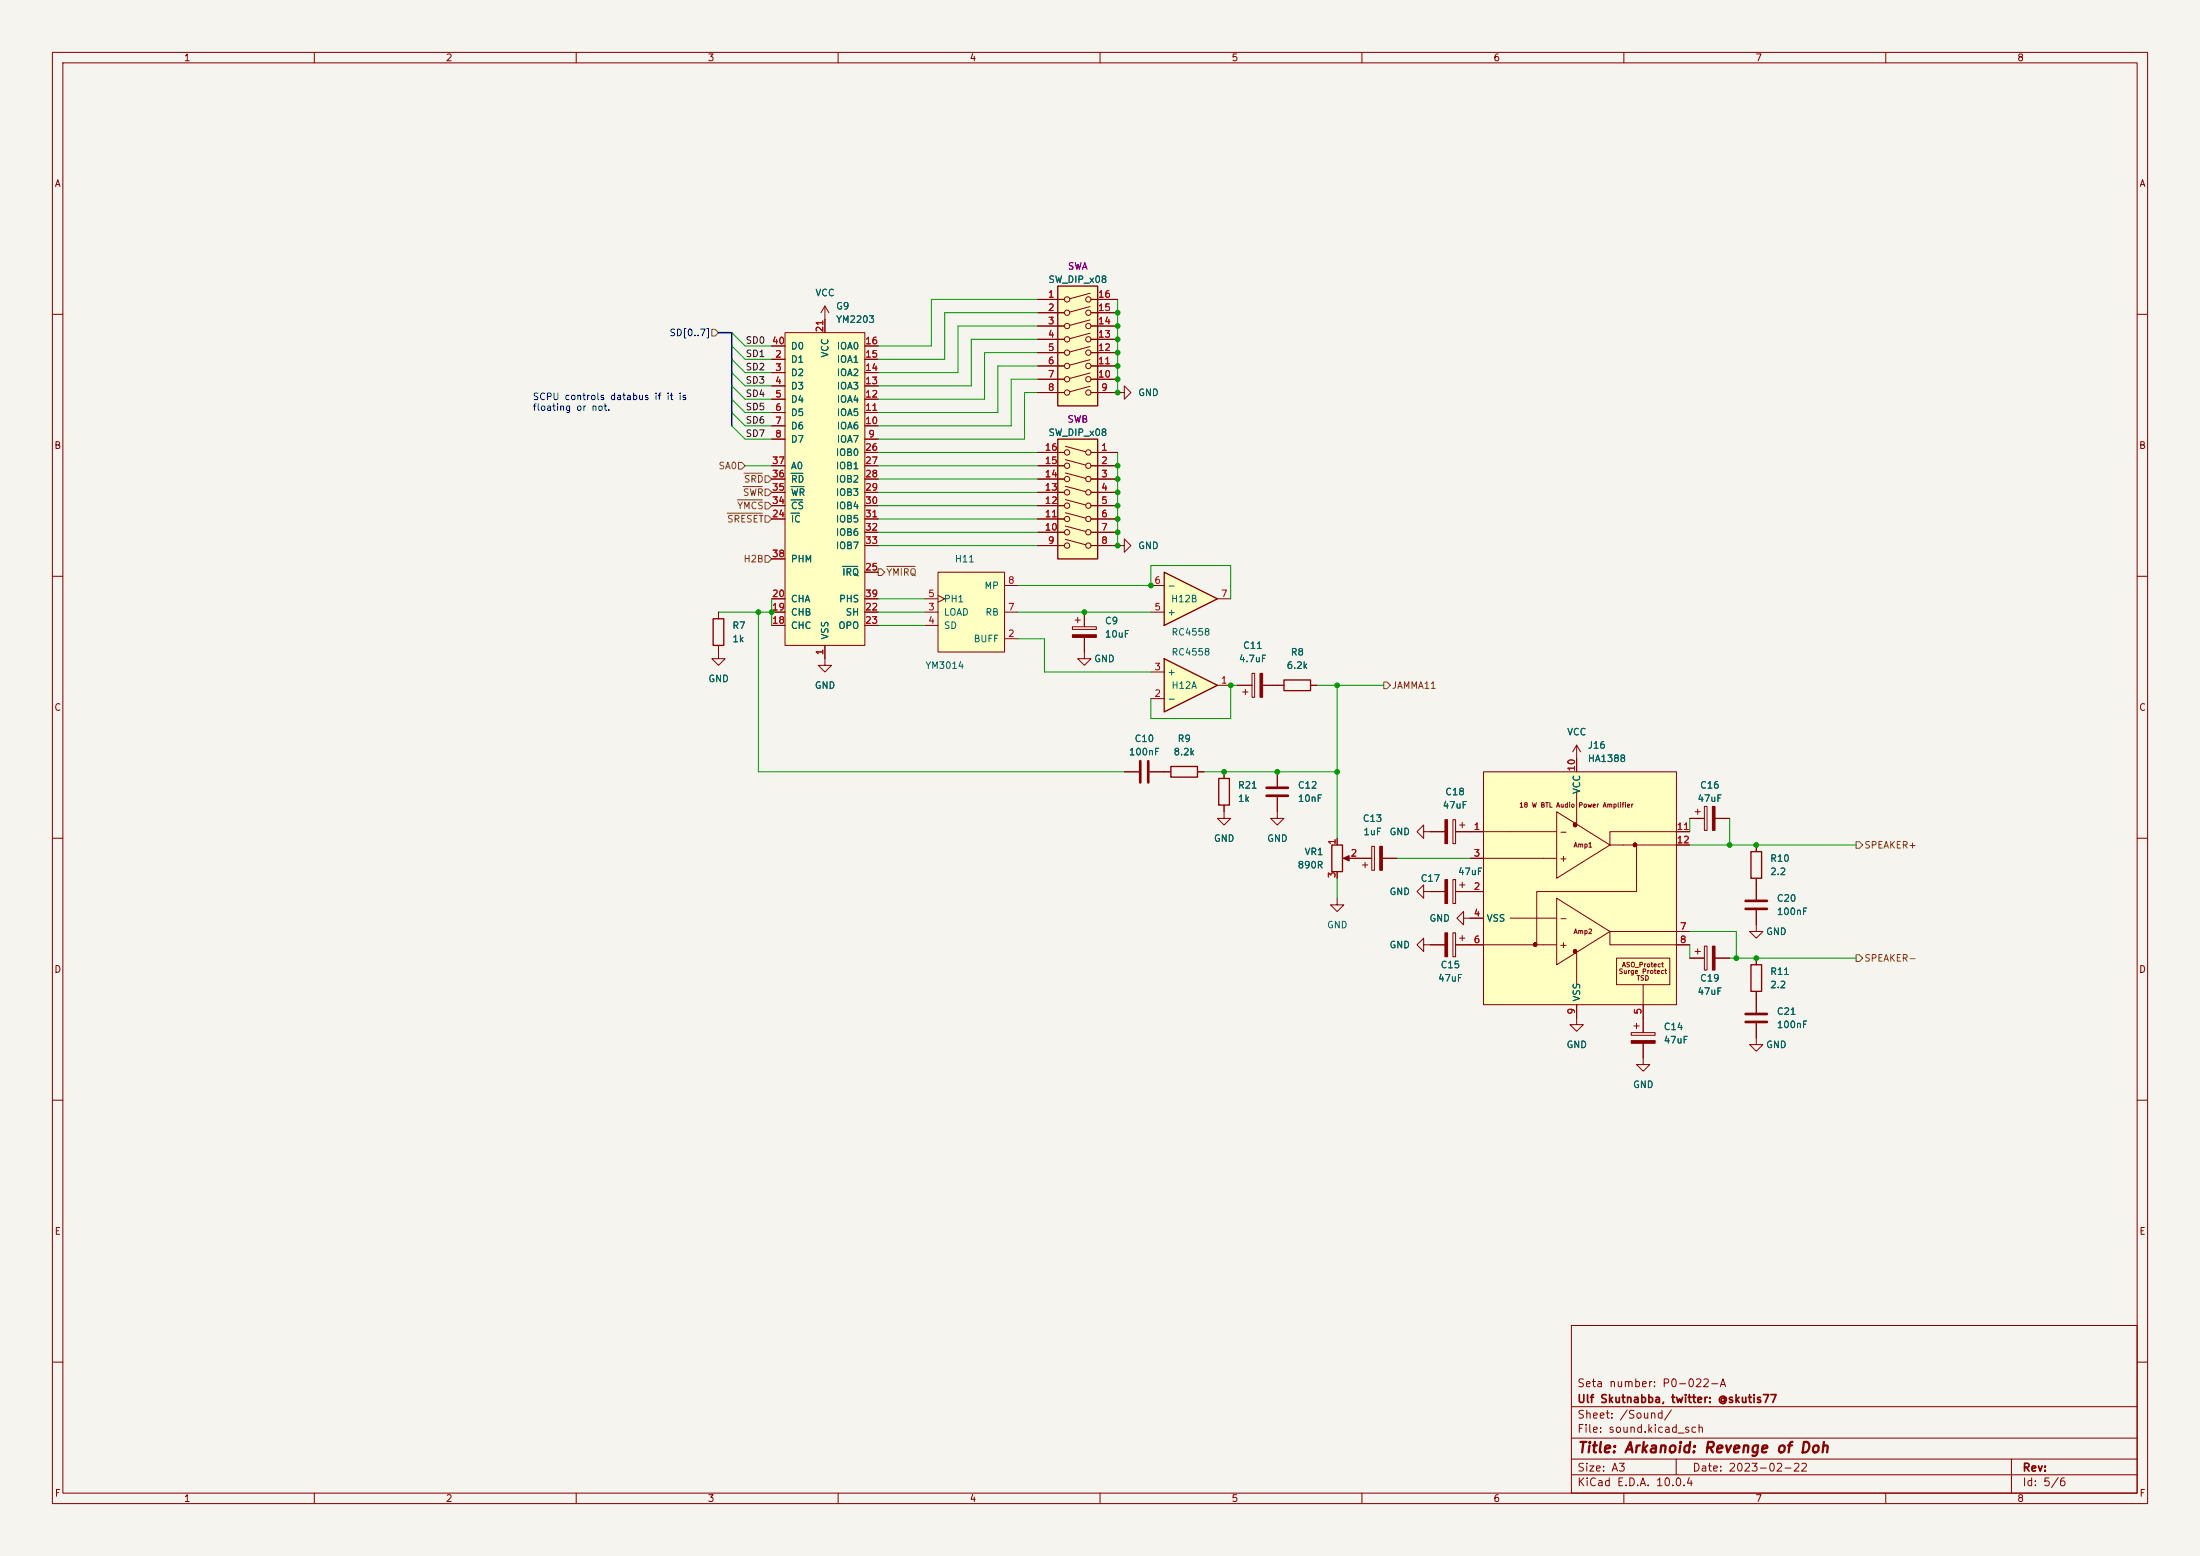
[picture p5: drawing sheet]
<svg xmlns="http://www.w3.org/2000/svg" width="420mm" height="297mm" viewBox="0 0 420 297" stroke-linecap="round" stroke-linejoin="round" font-family="sans-serif">
<path d="M0 0h420v297h-420z" fill="#f5f4ef" stroke="#f5f4ef" stroke-width=".19"/>
<g fill="none" stroke="#840000" stroke-width=".19">
<path d="M10 10h400v277h-400zM12 12h396v273h-396zM60 10v2M110 10v2M160 10v2M210 10v2M260 10v2M310 10v2M360 10v2M10 60h2M408 60h2M10 110h2"/>
<path d="M408 110h2M10 160h2M408 160h2M311.4 197.1h4.6v.5h-4.6zM311.9 195.8h1M312.4 195.3v1M313.7 194.3v2.8M313.7 199.1v2.8M335.3 195.3v4.1h1.2l-1.2 1.3-1.3-1.3h1.3M335.3 182.9v1.3M335.3 189.2v4.1M10 210h2"/>
<path d="M408 210h2M300 253h108v32h-108zM10 260h2M300 278.5h108M300 274.5h108M300 268.5h108M320 278.5v3M384 278.5v6.5M408 260h2M60 285v2M110 285v2M160 285v2"/>
<path d="M210 285v2M260 285v2M300 281.5h108M310 285v2M360 285v2"/>
</g>
<path d="M311.4 198.6h4.6v.5h-4.6z" fill="#840000" stroke="#840000" stroke-width=".19"/>
<path d="M333.2 193.5h4.1M333.2 195.1h4.1" fill="none" stroke="#840000" stroke-width=".51"/>
<path d="M334.3 184.2h2v5h-2z" fill="none" stroke="#840000" stroke-width=".25"/>
<path d="M201.9 83.8h7.6v22.9h-7.6z" fill="#ffffc2"/>
<g fill="none" stroke="#840000" stroke-width=".19">
<path d="M198.1 86.4h5.1M198.1 88.9h5.1M198.1 91.4h5.1M198.1 94h5.1M198.1 96.5h5.1M198.1 99.1h5.1M203.4 85.2l3.9 1M203.4 87.7l3.9 1.1M203.4 90.3l3.9 1M203.4 92.8l3.9 1.1M203.4 95.4l3.9 1M203.4 97.9l3.9 1"/>
<path d="M208.3 86.4h5.1M208.3 88.9h5.1M208.3 91.4h5.1M208.3 94h5.1M208.3 96.5h5.1M208.3 99.1h5.1M198.1 101.6h5.1M198.1 104.1h5.1M203.4 100.4l3.9 1M203.4 102.9l3.9 1.1M208.3 104.1h6.3v1.3l1.3-1.3-1.3-1.2v1.2M208.3 101.6h5.1"/>
<path d="M301 142.2l-.8 1.3M301 142.2l.8 1.3M301 142.2v2.6M322.6 156.2h2.8M323.6 154.9h1M324.1 154.4v1M325.4 153.9h.5v4.6h-.5zM327.4 156.2h2.8M301 194.3v1.3h1.3l-1.3 1.3-1.3-1.3h1.3M322.6 182.9h2.8M323.6 181.6h1M324.1 181.1v1"/>
<path d="M325.4 180.6h.5v4.6h-.5zM327.4 182.9h2.8M313.7 201.9v1.3h1.3l-1.3 1.3-1.3-1.3h1.3"/>
<circle cx="203.7" cy="94" r=".51"/>
<circle cx="203.7" cy="88.9" r=".51"/>
<circle cx="203.7" cy="86.4" r=".51"/>
<circle cx="203.7" cy="91.4" r=".51"/>
<circle cx="203.7" cy="96.5" r=".51"/>
<circle cx="203.7" cy="99.1" r=".51"/>
<circle cx="207.8" cy="99.1" r=".51"/>
<circle cx="207.8" cy="91.4" r=".51"/>
<circle cx="207.8" cy="94" r=".51"/>
<circle cx="207.8" cy="96.5" r=".51"/>
<circle cx="207.8" cy="88.9" r=".51"/>
<circle cx="207.8" cy="86.4" r=".51"/>
<circle cx="203.7" cy="101.6" r=".51"/>
<circle cx="203.7" cy="104.1" r=".51"/>
<circle cx="207.8" cy="101.6" r=".51"/>
<circle cx="207.8" cy="104.1" r=".51"/>
</g>
<path d="M201.9 83.8h7.6v22.9h-7.6z" fill="none" stroke="#840000" stroke-width=".25"/>
<g fill="#840000" stroke="#840000" stroke-width=".19">
<path d="M326.9 180.6h.5v4.6h-.5z"/>
<path d="M326.9 153.9h.5v4.6h-.5z"/>
</g>
<path d="M283.2 147.3h36.8v44.5h-36.8z" fill="#ffffc2"/>
<g fill="none" stroke="#840000" stroke-width=".19">
<path d="M213.4 74.9h1.2v-1.2l1.3 1.2-1.3 1.3v-1.3M204.7 119.6h4.6v.5h-4.6zM205.2 118.4h1M205.7 117.9v1M207 116.8v2.8M207 121.7v4h1.3l-1.3 1.3-1.3-1.3h1.3M273 158.8h2.8M277.4 156.5h.5v4.5h-.5zM277.9 158.8h19.3M278.6 157.5h1.1M279.1 157v1M283.2 147.3h36.8v44.5h-36.8z"/>
<path d="M297.2 154.9l10.1 6.4-10.1 6.3zM301 144.8v2.5M301 151.1v6.4M322.6 158.8h-15.3v2.5M273 170.2h2.8M277.4 178.1h.5v4.5h-.5zM277.4 167.9h.5v4.6h-.5zM277.9 170.2h5.3M278.6 179.1h1.1M278.6 168.9h1.1M279.1 168.4v1M279.1 178.6v1"/>
<path d="M279.4 175.3v-1.3l-1.3 1.3 1.3 1.2v-1.2h3.8M280.7 163.8h16.5M288.3 175.3h8.9M297.2 171.5l10.1 6.3-10.1 6.4zM307.3 177.8v2.5h15.3M307.3 177.8h15.3M307.3 161.3h15.3M312.4 161.3v8.9h-19v10.1M317.5 177.8h.1M335.3 173.7v4.1h1.2l-1.2 1.3-1.3-1.3h1.3M335.3 161.3v1.3M335.3 167.6v4.1"/>
<path d="M271.8 180.3v-1.2l-1.3 1.2 1.3 1.3v-1.3h4M277.9 180.3h19.3M301 181.6v6.4M301 191.8v2.5M308.6 182.9h10.2v5.1h-10.2zM313.7 188v6.3"/>
</g>
<g fill="#840000" stroke="#840000" stroke-width=".19">
<path d="M275.8 178.1h.6v4.5h-.6z"/>
<path d="M204.7 121.2h4.6v.5h-4.6z"/>
<path d="M275.8 156.5h.6v4.5h-.6z"/>
<path d="M275.8 167.9h.6v4.6h-.6z"/>
</g>
<path d="M333.2 172h4.1M333.2 173.5h4.1" fill="none" stroke="#840000" stroke-width=".51"/>
<path d="M334.3 162.6h2v5h-2z" fill="none" stroke="#840000" stroke-width=".25"/>
<path d="M222.2 109.2l10.2 5.1-10.2 5.1z" fill="#ffffc2"/>
<path d="M222.2 109.2l10.2 5.1-10.2 5.1zM254.3 161.3h2v5.1h-2z" fill="none" stroke="#840000" stroke-width=".25"/>
<g fill="none" stroke="#840000" stroke-width=".19">
<path d="M219.7 116.8h2.5M219.7 111.8h2.5M232.4 114.3h2.5M271.8 158.8v-1.3l-1.3 1.3 1.3 1.2v-1.2h1.2M255.3 171.5v1.2h1.2l-1.2 1.3-1.3-1.3h1.3M255.3 160v1.3M255.3 166.4v1.2M256.8 163.8h5.1M260.1 165.1h1M260.6 164.6v1M261.9 161.5h.5v4.6h-.5zM263.9 163.8h2.8"/>
<path d="M271.8 170.2v-1.3l-1.3 1.3 1.3 1.3v-1.3h1.2"/>
</g>
<g fill="#840000" stroke="#840000" stroke-width=".19">
<path d="M263.4 161.5h.5v4.6h-.5z"/>
<path d="M256.4 163.8l1.2-.5v1z"/>
</g>
<path d="M179.1 109.2h12.7v15.3h-12.7z" fill="#ffffc2"/>
<path d="M176.5 116.8h2.6M176.5 119.4h2.6M176.5 114.3h2.6M179.1 109.2h12.7v15.3h-12.7zM179.1 113.7l1.2 .6-1.2 .6M191.8 116.8h2.5M191.8 111.8h2.5M191.8 121.9h2.5M214.6 147.3h2.8M219.5 147.3h4M228.6 147.3h1.3" fill="none" stroke="#840000" stroke-width=".19"/>
<path d="M217.7 145.3v4.1M219.2 145.3v4.1" fill="none" stroke="#840000" stroke-width=".51"/>
<path d="M223.5 146.3h5.1v2h-5.1z" fill="none" stroke="#840000" stroke-width=".25"/>
<path d="M222.2 125.7l10.2 5.1-10.2 5.1z" fill="#ffffc2"/>
<path d="M136.1 118.1h2.1v5.1h-2.1zM222.2 125.7l10.2 5.1-10.2 5.1zM232.7 148.6h2v5.1h-2z" fill="none" stroke="#840000" stroke-width=".25"/>
<path d="M137.2 116.8v1.3M137.2 123.2v2.5h1.2l-1.2 1.3-1.3-1.3h1.3M157.5 125.7v1.3h1.2l-1.2 1.3-1.3-1.3h1.3M219.7 133.4h2.5M219.7 128.3h2.5M232.4 130.8h2.5M233.7 153.7v2.5h1.2l-1.2 1.3-1.3-1.3h1.3M233.7 147.3v1.3M243.8 152.1v4.1h1.3l-1.3 1.3-1.2-1.3h1.2M243.8 147.3v2.8" fill="none" stroke="#840000" stroke-width=".19"/>
<path d="M241.8 150.4h4.1M241.8 151.9h4.1" fill="none" stroke="#840000" stroke-width=".51"/>
<path d="M149.9 63.5h15.2v59.7h-15.2z" fill="#ffffc2"/>
<g fill="none" stroke="#840000" stroke-width=".19">
<path d="M157.5 58.4v5.1M157.5 58.4l-.8 1.3M157.5 58.4l.7 1.3M147.3 68.6h2.6M147.3 71.1h2.6M147.3 73.7h2.6M147.3 76.2h2.6M147.3 78.7h2.6M147.3 66h2.6M149.9 63.5h15.2v59.7h-15.2zM165.1 68.6h2.5M165.1 71.1h2.5"/>
<path d="M165.1 73.7h2.5M165.1 76.2h2.5M165.1 78.7h2.5M165.1 66h2.5M147.3 81.3h2.6M147.3 83.8h2.6M147.3 99.1h2.6M147.3 88.9h2.6M147.3 91.4h2.6M147.3 94h2.6M147.3 96.5h2.6M165.1 81.3h2.5"/>
<path d="M165.1 83.8h2.5M165.1 99.1h2.5M165.1 86.4h2.5M165.1 88.9h2.5M165.1 91.4h2.5M165.1 94h2.5M165.1 96.5h2.5M147.3 119.4h2.6M147.3 116.8h2.6M147.3 114.3h2.6M147.3 106.7h2.6M165.1 119.4h2.5"/>
<path d="M165.1 116.8h2.5M165.1 114.3h2.5M165.1 109.2h2.5M165.1 101.6h2.5M165.1 104.1h2.5M157.5 123.2v2.5M236.2 130.8h2.8M237.2 132.1h1.1M237.7 131.6v1M239 128.5h.5v4.6h-.5zM241 130.8h4.1M250.2 130.8h1.3"/>
</g>
<path d="M151 98h1.6M151 95.4h2.2M151 92.9h2.5M151 90.3h2.3M160.8 108.1h3" fill="none" stroke="#006464" stroke-width=".19"/>
<path d="M245.1 129.8h5.1v2h-5.1z" fill="none" stroke="#840000" stroke-width=".25"/>
<path d="M240.5 128.5h.5v4.6h-.5z" fill="#840000" stroke="#840000" stroke-width=".19"/>
<path d="M201.9 54.6h7.6v22.9h-7.6z" fill="#ffffc2"/>
<g fill="none" stroke="#840000" stroke-width=".19">
<path d="M198.1 57.2h5.1M198.1 59.7h5.1M208.1 56l-3.9 1M208.1 58.5l-3.9 1.1M208.3 57.2h5.1M208.3 59.7h5.1M147.3 68.6h2.6M147.3 71.1h2.6M147.3 73.7h2.6M147.3 76.2h2.6M147.3 78.7h2.6M147.3 66h2.6"/>
<path d="M157.5 61v2.5M165.1 68.6h2.5M165.1 71.1h2.5M165.1 73.7h2.5M165.1 76.2h2.5M165.1 78.7h2.5M165.1 66h2.5M198.1 62.2h5.1M198.1 64.8h5.1M198.1 67.3h5.1M198.1 69.9h5.1M198.1 72.4h5.1"/>
<path d="M198.1 74.9h5.1M208.1 61.1l-3.9 1M208.1 63.6l-3.9 1M208.1 66.1l-3.9 1.1M208.1 68.7l-3.9 1M208.1 71.2l-3.9 1M208.1 73.7l-3.9 1.1M208.3 62.2h5.1M208.3 64.8h5.1M208.3 67.3h5.1M208.3 69.9h5.1M208.3 72.4h5.1"/>
<path d="M208.3 74.9h5.1M147.3 88.9h2.6M147.3 91.4h2.6M147.3 94h2.6M147.3 96.5h2.6M147.3 99.1h2.6M147.3 81.3h2.6M147.3 83.8h2.6M165.1 86.4h2.5M165.1 88.9h2.5M165.1 91.4h2.5M165.1 94h2.5"/>
<path d="M165.1 96.5h2.5M165.1 99.1h2.5M165.1 81.3h2.5M165.1 83.8h2.5M198.1 86.4h5.1M198.1 88.9h5.1M198.1 91.4h5.1M198.1 94h5.1M198.1 96.5h5.1M198.1 99.1h5.1M208.3 86.4h5.1M208.3 88.9h5.1"/>
<path d="M208.3 91.4h5.1M208.3 94h5.1M208.3 96.5h5.1M208.3 99.1h5.1M137.2 116.8v1.3M147.3 119.4h2.6M147.3 116.8h2.6M147.3 114.3h2.6M147.3 106.7h2.6M165.1 101.6h2.5M165.1 104.1h2.5M165.1 119.4h2.5"/>
<path d="M165.1 116.8h2.5M165.1 114.3h2.5M165.1 109.2h2.5M198.1 101.6h5.1M198.1 104.1h5.1M207 116.8v2.8M208.3 101.6h5.1M208.3 104.1h5.1M137.2 123.2v1.3M157.5 123.2v2.5M207 121.7v2.8M236.2 130.8h2.8"/>
<path d="M241 130.8h4.1M250.2 130.8h1.3M214.6 147.3h2.8M219.5 147.3h4M228.6 147.3h1.3M233.7 147.3v1.3M233.7 153.7v1.2M243.8 147.3v2.8M243.8 152.1v2.8M273 158.8h2.8M277.9 158.8h5.3M301 144.8v2.5"/>
<path d="M320 158.8h2.6M322.6 156.2h2.8M327.4 156.2h2.8M255.3 160v1.3M255.3 166.4v1.2M257.8 163.8h4.1M263.9 163.8h2.8M273 170.2h2.8M277.9 170.2h5.3M280.7 163.8h2.5M280.7 175.3h2.5M320 177.8h2.6"/>
<path d="M320 161.3h2.6M335.3 161.3v1.3M335.3 167.6v4.1M335.3 173.7v2.8M273 180.3h2.8M277.9 180.3h5.3M301 191.8v2.5M313.7 191.8v5.3M313.7 199.1v2.8M320 180.3h2.6M322.6 182.9h2.8M327.4 182.9h2.8"/>
<path d="M335.3 182.9v1.3M335.3 189.2v4.1M335.3 195.3v2.8"/>
<circle cx="203.7" cy="59.7" r=".51"/>
<circle cx="203.7" cy="57.2" r=".51"/>
<circle cx="207.8" cy="59.7" r=".51"/>
<circle cx="207.8" cy="57.2" r=".51"/>
<circle cx="203.7" cy="69.9" r=".51"/>
<circle cx="203.7" cy="72.4" r=".51"/>
<circle cx="203.7" cy="74.9" r=".51"/>
<circle cx="203.7" cy="64.8" r=".51"/>
<circle cx="203.7" cy="67.3" r=".51"/>
<circle cx="203.7" cy="62.2" r=".51"/>
<circle cx="207.8" cy="62.2" r=".51"/>
<circle cx="207.8" cy="67.3" r=".51"/>
<circle cx="207.8" cy="69.9" r=".51"/>
<circle cx="207.8" cy="72.4" r=".51"/>
<circle cx="207.8" cy="74.9" r=".51"/>
<circle cx="207.8" cy="64.8" r=".51"/>
</g>
<path d="M201.9 54.6h7.6v22.9h-7.6z" fill="none" stroke="#840000" stroke-width=".25"/>
<g fill="none" stroke="#725600" stroke-width=".19">
<path d="M135.9 62.9h.6l.7 .6-.7 .6h-.6zM138.8 98h6.7M140.8 95.4h4.7M141 88.3h.6l.6 .6-.6 .6h-.6zM141.9 92.9h3.6M142 90.3h3.5M146 90.8h.7l.6 .6-.6 .7h-.7zM146 95.9h.7l.6 .6-.6 .7h-.7zM146 93.3h.7l.6 .7-.6 .6h-.7zM146 98.4h.7l.6 .7-.6 .6h-.7zM146 106h.7l.6 .7-.6 .6h-.7zM167.6 108.6h.7l.6 .6-.6 .7h-.7z"/>
<path d="M169.2 108.1h5.5M264.2 130.2h.6l.6 .6-.6 .6h-.6zM354.3 160.7h.7l.6 .6-.6 .6h-.7zM354.3 182.2h.7l.6 .7-.6 .6h-.7z"/>
</g>
<path d="M137.2 63.5h2.5v17.8" fill="none" stroke="#000084" stroke-width=".3"/>
<g fill="none" stroke="#009600" stroke-width=".19">
<path d="M198.1 59.7h-17.8v8.9h-12.7M198.1 57.2h-20.3v8.8h-10.2M213.4 57.2v17.7M139.7 71.1l2.5 2.6h5.1M139.7 66l2.5 2.6h5.1M139.7 63.5l2.5 2.5h5.1M139.7 68.6l2.5 2.5h5.1M139.7 76.2l2.5 2.5h5.1M139.7 73.7l2.5 2.5h5.1M139.7 78.7l2.5 2.6h5.1M198.1 74.9h-2.5v8.9h-28M198.1 72.4h-5.1v8.9h-25.4"/>
<path d="M198.1 64.8h-12.7v8.9h-17.8M198.1 62.2h-15.2v8.9h-15.3M198.1 69.9h-7.6v8.8h-22.9M198.1 67.3h-10.1v8.9h-20.4M139.7 81.3l2.5 2.5h5.1M142.2 88.9h5.1M167.6 88.9h30.5M167.6 91.4h30.5M167.6 86.4h30.5M167.6 96.5h30.5M167.6 94h30.5M167.6 99.1h30.5"/>
<path d="M213.4 86.4v17.7M137.2 116.8h10.1M144.8 116.8v30.5h69.8M147.3 114.3v5.1M167.6 116.8h8.9M167.6 104.1h30.5M167.6 101.6h30.5M167.6 114.3h8.9M167.6 119.4h8.9M194.3 111.8h25.4v-3.8h15.2v6.3M194.3 116.8h25.4M194.3 121.9h5.1v6.4h20.3"/>
<path d="M236.2 130.8h-1.3v6.4h-15.2v-3.8M251.5 130.8h12.7M255.3 130.8v29.2M229.9 147.3h25.4M322.6 156.2v2.6M330.2 156.2v5.1M255.3 167.6v3.9M266.7 163.8h14M322.6 161.3h31.7M322.6 177.8h8.9v5.1M322.6 180.3v2.6M330.2 182.9h24.1"/>
</g>
<path d="M151 98h1.6M151 95.4h2.2M151 92.9h2.5M151 90.3h2.3M160.8 108.1h3" fill="none" stroke="#006464" stroke-width=".19"/>
<g fill="#009600" stroke="#009600" stroke-width=".19">
<circle cx="213.4" cy="91.4" r=".46"/>
<circle cx="213.4" cy="96.5" r=".46"/>
<circle cx="213.4" cy="94" r=".46"/>
<circle cx="213.4" cy="99.1" r=".46"/>
<circle cx="213.4" cy="88.9" r=".46"/>
<circle cx="213.4" cy="74.9" r=".46"/>
<circle cx="213.4" cy="72.4" r=".46"/>
<circle cx="207" cy="116.8" r=".46"/>
<circle cx="213.4" cy="101.6" r=".46"/>
<circle cx="219.7" cy="111.8" r=".46"/>
<circle cx="213.4" cy="104.1" r=".46"/>
<circle cx="255.3" cy="147.3" r=".46"/>
<circle cx="234.9" cy="130.8" r=".46"/>
<circle cx="255.3" cy="130.8" r=".46"/>
<circle cx="233.7" cy="147.3" r=".46"/>
<circle cx="243.8" cy="147.3" r=".46"/>
<circle cx="213.4" cy="69.9" r=".46"/>
<circle cx="213.4" cy="67.3" r=".46"/>
<circle cx="213.4" cy="64.8" r=".46"/>
<circle cx="213.4" cy="59.7" r=".46"/>
<circle cx="213.4" cy="62.2" r=".46"/>
<circle cx="147.3" cy="116.8" r=".46"/>
<circle cx="144.8" cy="116.8" r=".46"/>
<circle cx="335.3" cy="161.3" r=".46"/>
<circle cx="335.3" cy="182.9" r=".46"/>
<circle cx="330.2" cy="161.3" r=".46"/>
<circle cx="331.5" cy="182.9" r=".46"/>
</g>
<g font-size="3" fill="#840000">
<text x="299.7" y="158.5">.</text>
<text x="311.1" y="162.3">.</text>
<text x="292.1" y="181.4">.</text>
<text x="299.7" y="182.6">.</text>
</g>
<text font-size="2" fill="#840000" x="301" y="277.8">Title: Arkanoid: Revenge of Doh</text>
<g font-size="1.5" fill="#840000">
<text x="301" y="268.1">Ulf Skutnabba, twitter: @skutis77</text>
<text x="301" y="265.1">Seta number: P0-022-A</text>
<text x="301" y="273.8">File: sound.kicad_sch</text>
<text x="301" y="271.1">Sheet: /Sound/</text>
<text x="301" y="281.2">Size: A3</text>
<text x="323" y="281.2">Date: 2023-02-22</text>
<text x="386" y="281.2">Rev:</text>
<text x="301" y="284">KiCad E.D.A. 10.0.4</text>
<text x="386" y="284">Id: 5/6</text>
</g>
<g font-size="1.3" fill="#840000">
<text x="35" y="12">1</text>
<text x="85" y="12">2</text>
<text x="135" y="12">3</text>
<text x="185" y="12">4</text>
<text x="235" y="12">5</text>
<text x="285" y="12">6</text>
<text x="335" y="12">7</text>
<text x="385" y="12">8</text>
<text x="10.3" y="36">A</text>
<text x="408.3" y="36">A</text>
<text x="10.3" y="86">B</text>
<text x="408.2" y="86">B</text>
<text x="10.3" y="136">C</text>
<text x="408.2" y="136">C</text>
<text x="297.6" y="159.7">-</text>
<text x="297.6" y="164.8">+</text>
<text x="297.6" y="176.2">-</text>
<text x="10.3" y="186">D</text>
<text x="297.6" y="181.3">+</text>
<text x="408.2" y="186">D</text>
<text x="10.3" y="236">E</text>
<text x="408.3" y="236">E</text>
<text x="10.3" y="286">F</text>
<text x="35" y="287">1</text>
<text x="85" y="287">2</text>
<text x="135" y="287">3</text>
<text x="185" y="287">4</text>
<text x="235" y="287">5</text>
<text x="285" y="287">6</text>
<text x="335" y="287">7</text>
<text x="385" y="287">8</text>
<text x="408.3" y="286">F</text>
</g>
<g font-size="1.3" fill="#840084">
<text x="203.8" y="51.8">SWA</text>
<text x="203.7" y="81">SWB</text>
</g>
<g font-size="1.3" fill="#006464">
<text x="155.6" y="56.9">VCC</text>
<text x="159.5" y="59.4">G9</text>
<text x="200" y="54.3">SW_DIP_x08</text>
<text x="159.5" y="61.9">YM2203</text>
<text x="150.9" y="69.6">D1</text>
<text x="150.9" y="67">D0</text>
<text x="158.5" y="68.3" transform="rotate(-90 158.5 68.3)">VCC</text>
<text x="159.6" y="69.6">IOA1</text>
<text x="159.6" y="67">IOA0</text>
<text x="150.9" y="72.1">D2</text>
<text x="150.9" y="74.6">D3</text>
<text x="150.9" y="77.2">D4</text>
<text x="159.6" y="77.2">IOA4</text>
<text x="159.6" y="74.6">IOA3</text>
<text x="159.6" y="72.1">IOA2</text>
<text x="217.2" y="75.9">GND</text>
<text x="150.9" y="79.7">D5</text>
<text x="150.9" y="82.3">D6</text>
<text x="159.6" y="82.3">IOA6</text>
<text x="159.6" y="79.7">IOA5</text>
<text x="200" y="83.5">SW_DIP_x08</text>
<text x="150.9" y="84.8">D7</text>
<text x="150.9" y="89.9">A0</text>
<text x="159.5" y="87.3">IOB0</text>
<text x="159.5" y="89.9">IOB1</text>
<text x="159.6" y="84.8">IOA7</text>
<text x="150.9" y="95">WR</text>
<text x="150.9" y="92.4">RD</text>
<text x="159.5" y="92.4">IOB2</text>
<text x="159.5" y="95">IOB3</text>
<text x="150.9" y="100">IC</text>
<text x="150.9" y="97.5">CS</text>
<text x="159.5" y="97.5">IOB4</text>
<text x="159.5" y="100">IOB5</text>
<text x="150.9" y="107.7">PHM</text>
<text x="159.5" y="102.6">IOB6</text>
<text x="159.5" y="105.1">IOB7</text>
<text x="182.2" y="107.7">H11</text>
<text x="217.2" y="105.1">GND</text>
<text x="160.7" y="110.2">IRQ</text>
<text x="187.8" y="112.7">MP</text>
<text x="222.8" y="112.7">-</text>
<text x="150.9" y="117.8">CHB</text>
<text x="150.9" y="115.3">CHA</text>
<text x="160.1" y="115.3">PHS</text>
<text x="161.3" y="117.8">SH</text>
<text x="180.1" y="117.8">LOAD</text>
<text x="180.1" y="115.3">PH1</text>
<text x="188" y="117.8">RB</text>
<text x="210.8" y="119.5">C9</text>
<text x="222.8" y="117.8">+</text>
<text x="223.4" y="115.3">H12B</text>
<text x="139.7" y="120.4">R7</text>
<text x="139.7" y="122.9">1k</text>
<text x="150.9" y="120.4">CHC</text>
<text x="158.5" y="122.2" transform="rotate(-90 158.5 122.2)">VSS</text>
<text x="159.9" y="120.4">OPO</text>
<text x="180.1" y="120.4">SD</text>
<text x="185.8" y="122.9">BUFF</text>
<text x="210.8" y="122">10uF</text>
<text x="223.5" y="121.6">RC4558</text>
<text x="223.5" y="125.4">RC4558</text>
<text x="237.2" y="124.2">C11</text>
<text x="246.3" y="125.4">R8</text>
<text x="135.1" y="130.5">GND</text>
<text x="155.4" y="131.8">GND</text>
<text x="176.5" y="128">YM3014</text>
<text x="208.8" y="126.7">GND</text>
<text x="222.8" y="129.2">+</text>
<text x="223.5" y="131.8">H12A</text>
<text x="236.4" y="126.7">4.7uF</text>
<text x="245.5" y="128">6.2k</text>
<text x="222.8" y="134.3">-</text>
<text x="216.5" y="141.9">C10</text>
<text x="224.7" y="141.9">R9</text>
<text x="299.1" y="140.7">VCC</text>
<text x="303" y="143.2">J16</text>
<text x="215.4" y="144.5">100nF</text>
<text x="223.9" y="144.5">8.2k</text>
<text x="303" y="145.8">HA1388</text>
<text x="236.2" y="150.8">R21</text>
<text x="236.2" y="153.4">1k</text>
<text x="247.7" y="150.8">C12</text>
<text x="247.7" y="153.4">10nF</text>
<text x="275.3" y="154.6">47uF</text>
<text x="275.8" y="152.1">C18</text>
<text x="302" y="151.7" transform="rotate(-90 302 151.7)">VCC</text>
<text x="324" y="153.4">47uF</text>
<text x="324.4" y="150.8">C16</text>
<text x="231.6" y="161">GND</text>
<text x="241.8" y="161">GND</text>
<text x="260.1" y="157.2">C13</text>
<text x="260.2" y="159.7">1uF</text>
<text x="265.2" y="159.7">GND</text>
<text x="247.6" y="166.1">890R</text>
<text x="248.9" y="163.5">VR1</text>
<text x="278.2" y="167.3">47uF</text>
<text x="337.8" y="164.8">R10</text>
<text x="337.8" y="167.3">2.2</text>
<text x="265.2" y="171.2">GND</text>
<text x="271.1" y="168.6">C17</text>
<text x="339.1" y="172.4">C20</text>
<text x="253.2" y="177.5">GND</text>
<text x="272.8" y="176.2">GND</text>
<text x="283.7" y="176.2">VSS</text>
<text x="337.1" y="178.8">GND</text>
<text x="339.1" y="175">100nF</text>
<text x="265.2" y="181.3">GND</text>
<text x="274.9" y="185.1">C15</text>
<text x="274.4" y="187.7">47uF</text>
<text x="302" y="191.3" transform="rotate(-90 302 191.3)">VSS</text>
<text x="324" y="190.2">47uF</text>
<text x="324.4" y="187.7">C19</text>
<text x="337.8" y="186.4">R11</text>
<text x="337.8" y="188.9">2.2</text>
<text x="317.5" y="196.9">C14</text>
<text x="339.1" y="196.6">100nF</text>
<text x="339.1" y="194">C21</text>
<text x="299" y="200.4">GND</text>
<text x="317.5" y="199.5">47uF</text>
<text x="337.1" y="200.4">GND</text>
<text x="311.7" y="208">GND</text>
</g>
<g font-size="1.3" fill="#a90000">
<text x="200" y="57.1">1</text>
<text x="200" y="59.7">2</text>
<text x="209.5" y="59.7">15</text>
<text x="209.5" y="57.1">16</text>
<text x="157.5" y="63.5" transform="rotate(-90 157.5 63.5)">21</text>
<text x="200" y="62.2">3</text>
<text x="200" y="64.7">4</text>
<text x="209.5" y="64.7">13</text>
<text x="209.5" y="62.2">14</text>
<text x="147.3" y="66">40</text>
<text x="147.9" y="68.6">2</text>
<text x="147.9" y="71.1">3</text>
<text x="165.1" y="71.1">14</text>
<text x="165.1" y="68.6">15</text>
<text x="165.1" y="66">16</text>
<text x="200" y="67.3">5</text>
<text x="200" y="69.8">6</text>
<text x="209.5" y="69.8">11</text>
<text x="209.5" y="67.3">12</text>
<text x="147.9" y="73.6">4</text>
<text x="147.9" y="76.2">5</text>
<text x="165.1" y="76.2">12</text>
<text x="165.1" y="73.6">13</text>
<text x="200" y="72.4">7</text>
<text x="200" y="74.9">8</text>
<text x="209.5" y="72.4">10</text>
<text x="210.1" y="74.9">9</text>
<text x="147.9" y="78.7">6</text>
<text x="147.9" y="81.3">7</text>
<text x="147.9" y="83.8">8</text>
<text x="165.1" y="81.3">10</text>
<text x="165.1" y="78.7">11</text>
<text x="165.7" y="83.8">9</text>
<text x="147.3" y="88.9">37</text>
<text x="165.1" y="86.3">26</text>
<text x="165.1" y="88.9">27</text>
<text x="199.3" y="88.9">15</text>
<text x="199.3" y="86.3">16</text>
<text x="210.1" y="86.3">1</text>
<text x="210.1" y="88.9">2</text>
<text x="147.3" y="94">35</text>
<text x="147.3" y="91.4">36</text>
<text x="165.1" y="91.4">28</text>
<text x="165.1" y="94">29</text>
<text x="199.3" y="94">13</text>
<text x="199.3" y="91.4">14</text>
<text x="210.1" y="91.4">3</text>
<text x="210.1" y="94">4</text>
<text x="147.3" y="99">24</text>
<text x="147.3" y="96.5">34</text>
<text x="165.1" y="96.5">30</text>
<text x="165.1" y="99">31</text>
<text x="165.1" y="101.6">32</text>
<text x="199.3" y="101.6">10</text>
<text x="199.3" y="99">11</text>
<text x="199.3" y="96.5">12</text>
<text x="210.1" y="96.5">5</text>
<text x="210.1" y="99">6</text>
<text x="210.1" y="101.6">7</text>
<text x="147.3" y="106.7">38</text>
<text x="165.1" y="104.1">33</text>
<text x="200" y="104.1">9</text>
<text x="210.1" y="104.1">8</text>
<text x="165.1" y="109.2">25</text>
<text x="192.3" y="111.7">8</text>
<text x="220.3" y="111.7">6</text>
<text x="147.3" y="119.4">18</text>
<text x="147.3" y="116.8">19</text>
<text x="147.3" y="114.3">20</text>
<text x="165.1" y="116.8">22</text>
<text x="165.1" y="119.4">23</text>
<text x="165.1" y="114.3">39</text>
<text x="177.1" y="116.8">3</text>
<text x="177.1" y="119.4">4</text>
<text x="177.1" y="114.3">5</text>
<text x="192.3" y="116.8">7</text>
<text x="220.3" y="116.8">5</text>
<text x="233" y="114.3">7</text>
<text x="157.5" y="125.2" transform="rotate(-90 157.5 125.2)">1</text>
<text x="192.3" y="121.9">2</text>
<text x="220.3" y="128.2">3</text>
<text x="233" y="130.8">1</text>
<text x="220.3" y="133.3">2</text>
<text x="301" y="147.4" transform="rotate(-90 301 147.4)">10</text>
<text x="255.2" y="161.4" transform="rotate(-90 255.2 161.4)">1</text>
<text x="281.2" y="158.7">1</text>
<text x="320" y="158.7">11</text>
<text x="320" y="161.3">12</text>
<text x="255.2" y="167.7" transform="rotate(-90 255.2 167.7)">3</text>
<text x="257.7" y="163.8">2</text>
<text x="281.2" y="163.8">3</text>
<text x="281.2" y="170.2">2</text>
<text x="281.2" y="175.2">4</text>
<text x="320.6" y="177.8">7</text>
<text x="281.2" y="180.3">6</text>
<text x="320.6" y="180.3">8</text>
<text x="301" y="193.7" transform="rotate(-90 301 193.7)">9</text>
<text x="313.7" y="193.7" transform="rotate(-90 313.7 193.7)">5</text>
</g>
<text font-size="1.3" fill="#000084" x="127.7" y="64.5">SD[0..7]</text>
<g font-size="1.3" fill="#0f0f0f">
<text x="142.2" y="65.9">SD0</text>
<text x="142.2" y="68.5">SD1</text>
<text x="142.2" y="71">SD2</text>
<text x="142.2" y="73.5">SD3</text>
<text x="142.2" y="76.1">SD4</text>
<text x="142.2" y="83.7">SD7</text>
<text x="142.2" y="78.6">SD5</text>
<text x="142.2" y="81.2">SD6</text>
</g>
<g font-size="1.3" fill="#0000c2">
<text x="101.6" y="76.7">SCPU controls databus if it is</text>
<text x="101.6" y="78.7">floating or not.</text>
</g>
<g font-size="1.3" fill="#725600">
<text x="137.1" y="89.9">SA0</text>
<text x="141.7" y="95">SWR</text>
<text x="141.9" y="92.4">SRD</text>
<text x="138.7" y="100">SRESET</text>
<text x="140.6" y="97.5">YMCS</text>
<text x="141.8" y="107.7">H2B</text>
<text x="169.1" y="110.2">YMIRQ</text>
<text x="265.6" y="131.8">JAMMA11</text>
<text x="355.8" y="162.3">SPEAKER+</text>
<text x="355.8" y="183.9">SPEAKER-</text>
</g>
<g font-size=".9" fill="#840000">
<text x="289.9" y="154.4">18 W BTL Audio</text>
<text x="301.3" y="154.4">Power Amplifier</text>
<text x="300.3" y="162">Amp1</text>
<text x="300.3" y="178.5">Amp2</text>
<text x="309.5" y="184.8">ASO_Protect</text>
<text x="308.9" y="186.1">Surge Protect</text>
<text x="312.3" y="187.4">TSD</text>
</g>
</svg>
